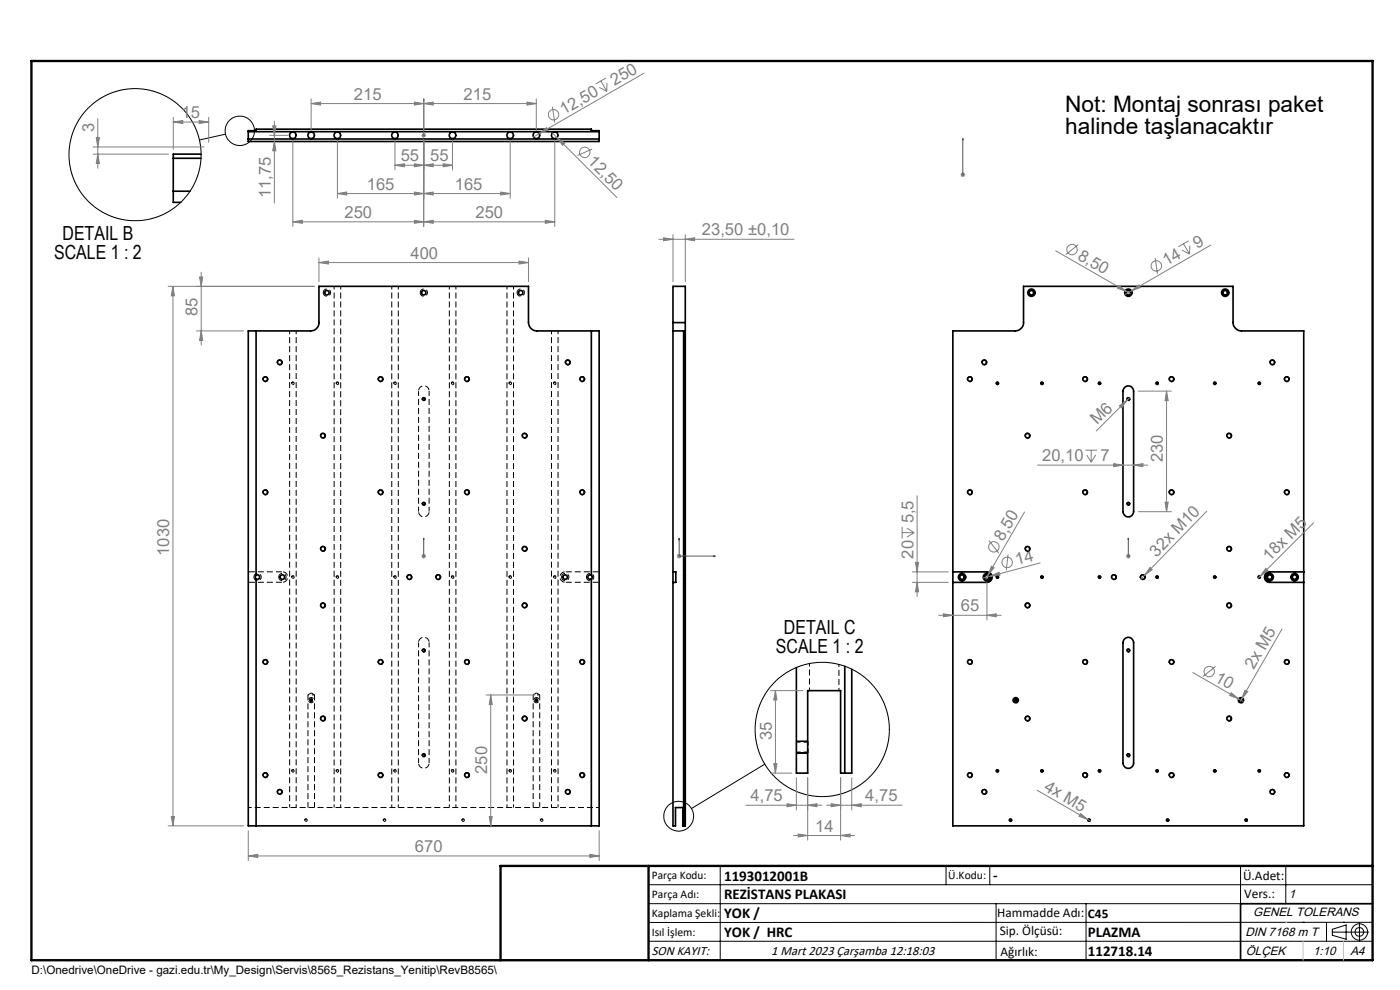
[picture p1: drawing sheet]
<svg xmlns="http://www.w3.org/2000/svg" width="297mm" height="210mm" viewBox="0 0 297 210" stroke-linecap="round" stroke-linejoin="round" font-family="sans-serif">
<g fill="none" stroke="#000" stroke-width=".21" stroke-dasharray="1.3 .6" stroke-dashoffset=".6" stroke-linecap="butt">
<path d="M61.4 70.2v101.1M70.9 60.7v110.6M83.1 60.7v110.6M95.3 60.7v110.6M107.6 60.7v110.6M117 70.2v101.1M171.7 140.7v5.8M62.8 171.3v-101.1M72.3 171.3v-110.6M84.5 171.3v-110.6M96.7 171.3v-110.6M108.9 171.3v-110.6"/>
<path d="M118.4 171.3v-101.1M127.1 171.3h-74.4"/>
</g>
<path d="M88.8 83a1.12 1.12 0 0 1 1.1-1.2 1.12 1.12 0 0 1 1.1 1.2M91 108.5a1.12 1.12 0 0 1-1.1 1.1 1.12 1.12 0 0 1-1.1-1.1M59.9 121.3a1.11 1.11 0 0 1 1.1 1.1 1.11 1.11 0 0 1-1.1 1.1M88.8 136.3a1.12 1.12 0 0 1 1.1-1.1 1.12 1.12 0 0 1 1.1 1.1M119.9 123.5a1.11 1.11 0 0 1-1.1-1.1 1.11 1.11 0 0 1 1.1-1.1M65.5 148.5a.56 .56 0 0 1 .8-.5 .56 .56 0 0 1 .1 .9 .56 .56 0 0 1-.9-.2v-.2M113.2 148.5a.56 .56 0 0 1 .8-.5 .56 .56 0 0 1 .2 .9 .56 .56 0 0 1-.9-.2l-.1-.2M91 161.8a1.12 1.12 0 0 1-1.1 1.2 1.12 1.12 0 0 1-1.1-1.2" fill="none" stroke="#000" stroke-width=".21" stroke-dasharray="1.3 .6" stroke-dashoffset="-.2" stroke-linecap="butt"/>
<g fill="none" stroke="#000" stroke-width=".21" stroke-dasharray="1.3 .6" stroke-dashoffset=".7" stroke-linecap="butt">
<path d="M61.9 81.3a.23 .23 0 0 1 .3-.2 .23 .23 0 0 1 .1 .4 .23 .23 0 0 1-.4-.1v-.1M71.3 81.3a.23 .23 0 0 1 .4-.2 .23 .23 0 0 1 0 .4 .23 .23 0 0 1-.3-.1l-.1-.1M83.6 81.3a.23 .23 0 0 1 .3-.2 .23 .23 0 0 1 .1 .4 .23 .23 0 0 1-.4-.1v-.1M95.8 81.3a.23 .23 0 0 1 .3-.2 .23 .23 0 0 1 .1 .4 .23 .23 0 0 1-.4-.1v-.1M108 81.3a.23 .23 0 0 1 .3-.2 .23 .23 0 0 1 .1 .4 .23 .23 0 0 1-.4-.1v-.1M117.5 81.3a.23 .23 0 0 1 .3-.2 .23 .23 0 0 1 0 .4 .23 .23 0 0 1-.3-.1v-.1M61.9 122.4a.23 .23 0 0 1 .3-.2 .23 .23 0 0 1 .1 .4 .23 .23 0 0 1-.4-.1v-.1M71.3 122.4a.23 .23 0 0 1 .4-.2 .23 .23 0 0 1 0 .4 .23 .23 0 0 1-.3-.1l-.1-.1M83.6 122.4a.23 .23 0 0 1 .3-.2 .23 .23 0 0 1 .1 .4 .23 .23 0 0 1-.4-.1v-.1M95.8 122.4a.23 .23 0 0 1 .3-.2 .23 .23 0 0 1 .1 .4 .23 .23 0 0 1-.4-.1v-.1M108 122.4a.23 .23 0 0 1 .3-.2 .23 .23 0 0 1 .1 .4 .23 .23 0 0 1-.4-.1v-.1M117.5 122.4a.23 .23 0 0 1 .3-.2 .23 .23 0 0 1 0 .4 .23 .23 0 0 1-.3-.1v-.1"/>
<path d="M66.7 147.4h-1.4M114.5 147.4h-1.4M178 146.5v-5.6M61.9 163.5a.23 .23 0 0 1 .3-.2 .23 .23 0 0 1 .1 .4 .23 .23 0 0 1-.4-.1v-.1M64.7 174a.23 .23 0 0 1 .3-.3 .23 .23 0 0 1 .1 .4 .23 .23 0 0 1-.4-.1M71.3 163.5a.23 .23 0 0 1 .4-.2 .23 .23 0 0 1 0 .4 .23 .23 0 0 1-.3-.1l-.1-.1M81.3 174a.25 .25 0 0 1 .4-.3 .23 .23 0 0 1 0 .4 .23 .23 0 0 1-.3-.1h-.1M83.6 163.5a.23 .23 0 0 1 .3-.2 .23 .23 0 0 1 .1 .4 .23 .23 0 0 1-.4-.1v-.1M95.8 163.5a.23 .23 0 0 1 .3-.2 .23 .23 0 0 1 .1 .4 .23 .23 0 0 1-.4-.1v-.1M98 174a.23 .23 0 0 1 .3-.3 .23 .23 0 0 1 .1 .4 .23 .23 0 0 1-.4-.1M108 163.5a.23 .23 0 0 1 .3-.2 .23 .23 0 0 1 .1 .4 .23 .23 0 0 1-.4-.1v-.1M114.7 174a.23 .23 0 0 1 .3-.3 .23 .23 0 0 1 .1 .4 .23 .23 0 0 1-.4-.1"/>
<path d="M117.5 163.5a.23 .23 0 0 1 .3-.2 .23 .23 0 0 1 0 .4 .23 .23 0 0 1-.3-.1v-.1"/>
</g>
<path d="M68.6 62.1a.78 .78 0 0 1 1.1-.7 .78 .78 0 0 1 .1 1.3 .78 .78 0 0 1-1.2-.5v-.1M89.1 62.1a.78 .78 0 0 1 1.2-.7 .78 .78 0 0 1 .1 1.3 .78 .78 0 0 1-1.2-.5l-.1-.1M109.7 62.1a.78 .78 0 0 1 1.1-.7 .78 .78 0 0 1 .2 1.3 .78 .78 0 0 1-1.3-.5v-.1M53.9 122.4a.78 .78 0 0 1 1.1-.7 .78 .78 0 0 1 .1 1.3 .78 .78 0 0 1-1.2-.4v-.2M59.1 122.4a.78 .78 0 0 1 1.2-.7 .78 .78 0 0 1 .1 1.3 .78 .78 0 0 1-1.2-.4l-.1-.2M119.1 122.4a.78 .78 0 0 1 1.2-.7 .78 .78 0 0 1 .1 1.3 .78 .78 0 0 1-1.2-.4l-.1-.2M124.4 122.4a.78 .78 0 0 1 1.1-.7 .78 .78 0 0 1 .2 1.3 .78 .78 0 0 1-1.3-.4v-.2M65.3 147.4v23.9M113.1 147.4v23.9M66.7 171.3v-23.9M114.5 171.3v-23.9" fill="none" stroke="#000" stroke-width=".21" stroke-dasharray="1.3 .6" stroke-dashoffset=".1" stroke-linecap="butt"/>
<path d="M91 83v25.5M88.8 108.5v-25.5M91 136.3v25.5M88.8 161.8v-25.5" fill="none" stroke="#000" stroke-width=".21" stroke-dasharray="1.3 .6" stroke-dashoffset=".2" stroke-linecap="butt"/>
<path d="M52.7 121.3h7.2M59.9 123.5h-7.2M119.9 121.3h7.2M127.1 123.5h-7.2" fill="none" stroke="#000" stroke-width=".21" stroke-dasharray="1.3 .6" stroke-dashoffset="-.1" stroke-linecap="butt"/>
<path d="M66 147l-.7 .4M66.7 147.4l-.7-.4M113.8 147l-.7 .4M114.5 147.4l-.7-.4M169 159.5h2.3M171.3 157.4h-2.3" fill="none" stroke="#000" stroke-width=".21" stroke-dasharray="1.3 .6" stroke-dashoffset=".4" stroke-linecap="butt"/>
<g fill="none" stroke="#000" stroke-width=".35">
<path d="M36.8 33.6h5.9M42.7 32.7h-5.9v10.2h1.5M52.7 27.7h1.6v-.3h71.1v.3h1.7v2.3h-74.4zM52.7 29.5h74.4M52.7 27.9h74.4M36.8 40.6h3.5M52.7 70.2h13.2a1.75 1.75 0 0 0 1.8-1.8v-7.7h44.4v7.7a1.81 1.81 0 0 0 1.8 1.8h13.2v105h-74.4zM54.3 70.2v51.9M125.4 70.2v51.9M142.8 68.4v1.8M142.8 70.2h2.6M142.8 68.4v-7.7h2.6v7.7"/>
<path d="M142.8 70.2v51.1M142.8 68.4h2.6M145 70.2v105M145.4 68.4v1.8M145.4 70.2v51.9M202.1 70.2h13.3a1.81 1.81 0 0 0 1.7-1.8v-7.7h44.5v7.7a1.81 1.81 0 0 0 1.7 1.8h13.3v105h-74.5zM238.6 82.2a1.12 1.12 0 0 1 1.2-.3 1.12 1.12 0 0 1 .7 1.1v25.5a1.13 1.13 0 0 1-1.1 1.1 1.13 1.13 0 0 1-1.2-1.1v-25.5zM54.3 122.1a.47 .47 0 0 1 .7 0 .47 .47 0 0 1 0 .6 .47 .47 0 0 1-.7 .1M54.3 122.1a.48 .48 0 0 0 0 .7M54.3 122.8v52.4M125.4 122.1a.47 .47 0 0 0-.6 0 .47 .47 0 0 0 0 .6 .47 .47 0 0 0 .6 .1M125.4 122.1a.43 .43 0 0 1 0 .7"/>
<path d="M125.4 122.8v52.4M142.8 121.3v2.2M142.8 121.3h.6v2.2h-.6M145 122.1h.4M145 122.8h.4M145.4 122.1v.7M145.4 122.8v52.4h-.5v-3.9h-1.6v3.9h-.5v-51.7M202.1 121.3h7.3a1.11 1.11 0 0 1 1.1 1.1 1.11 1.11 0 0 1-1.1 1.1h-7.3M238.6 135.5a1.12 1.12 0 0 1 1.2-.2 1.12 1.12 0 0 1 .7 1v25.6a1.13 1.13 0 0 1-1.1 1.1 1.13 1.13 0 0 1-1.2-1.1v-25.6zM276.6 121.3h-7.3a1.11 1.11 0 0 0-1 1.1 1.11 1.11 0 0 0 1 1.1h7.3M168.9 141.6v22.4h2.4v-17.5h7v17.5h2.4v-22.1M179.2 141.3v22.7"/>
<path d="M291.2 191.7h-28v12"/>
<circle cx="62.1" cy="28.7" r=".7"/>
<circle cx="66" cy="28.7" r=".7"/>
<circle cx="71.6" cy="28.7" r=".7"/>
<circle cx="83.8" cy="28.7" r=".7"/>
<circle cx="96" cy="28.7" r=".7"/>
<circle cx="108.2" cy="28.7" r=".7"/>
<circle cx="113.8" cy="28.7" r=".7"/>
<circle cx="117.7" cy="28.7" r=".7"/>
<circle cx="59.3" cy="76.9" r=".48"/>
<circle cx="69.3" cy="62.1" r=".47"/>
<circle cx="89.9" cy="62.1" r=".47"/>
<circle cx="110.5" cy="62.1" r=".47"/>
<circle cx="120.5" cy="76.9" r=".48"/>
<circle cx="208.8" cy="76.9" r=".48"/>
<circle cx="218.8" cy="62.1" r=".77"/>
<circle cx="218.8" cy="62.1" r=".47"/>
<circle cx="239.3" cy="62.1" r=".47"/>
<circle cx="239.4" cy="62.1" r=".78"/>
<circle cx="259.9" cy="62.1" r=".47"/>
<circle cx="259.9" cy="62.1" r=".78"/>
<circle cx="269.9" cy="76.9" r=".48"/>
<circle cx="56.3" cy="80.4" r=".47"/>
<circle cx="68.5" cy="92.4" r=".48"/>
<circle cx="80.7" cy="80.4" r=".47"/>
<circle cx="89.9" cy="84.6" r=".28"/>
<circle cx="99" cy="80.4" r=".47"/>
<circle cx="111.3" cy="92.4" r=".48"/>
<circle cx="123.5" cy="80.4" r=".47"/>
<circle cx="205.8" cy="80.4" r=".47"/>
<circle cx="211.6" cy="81.3" r=".23"/>
<circle cx="218" cy="92.4" r=".48"/>
<circle cx="221" cy="81.3" r=".23"/>
<circle cx="230.2" cy="80.4" r=".47"/>
<circle cx="233.2" cy="81.3" r=".23"/>
<circle cx="239.4" cy="84.6" r=".28"/>
<circle cx="245.5" cy="81.3" r=".23"/>
<circle cx="248.5" cy="80.4" r=".47"/>
<circle cx="257.7" cy="81.3" r=".23"/>
<circle cx="260.8" cy="92.4" r=".48"/>
<circle cx="267.1" cy="81.3" r=".23"/>
<circle cx="273" cy="80.4" r=".47"/>
<circle cx="56.3" cy="104.4" r=".47"/>
<circle cx="68.5" cy="116.4" r=".47"/>
<circle cx="80.7" cy="104.4" r=".47"/>
<circle cx="89.9" cy="106.9" r=".28"/>
<circle cx="99" cy="104.4" r=".47"/>
<circle cx="111.3" cy="116.4" r=".47"/>
<circle cx="123.5" cy="104.4" r=".47"/>
<circle cx="205.8" cy="104.4" r=".47"/>
<circle cx="218" cy="116.4" r=".47"/>
<circle cx="230.2" cy="104.4" r=".47"/>
<circle cx="239.4" cy="106.9" r=".28"/>
<circle cx="248.5" cy="104.4" r=".47"/>
<circle cx="260.8" cy="116.4" r=".47"/>
<circle cx="273" cy="104.4" r=".47"/>
<circle cx="59.9" cy="122.4" r=".48"/>
<circle cx="68.5" cy="128.4" r=".47"/>
<circle cx="86.8" cy="122.4" r=".47"/>
<circle cx="89.9" cy="138" r=".28"/>
<circle cx="92.9" cy="122.4" r=".47"/>
<circle cx="111.3" cy="128.4" r=".47"/>
<circle cx="119.9" cy="122.4" r=".47"/>
<circle cx="204.1" cy="122.4" r=".47"/>
<circle cx="204.1" cy="122.4" r=".78"/>
<circle cx="209.4" cy="122.4" r=".47"/>
<circle cx="209.4" cy="122.4" r=".78"/>
<circle cx="211.6" cy="122.4" r=".23"/>
<circle cx="218" cy="128.4" r=".47"/>
<circle cx="221" cy="122.4" r=".23"/>
<circle cx="233.2" cy="122.4" r=".23"/>
<circle cx="236.3" cy="122.4" r=".47"/>
<circle cx="239.4" cy="138" r=".28"/>
<circle cx="242.4" cy="122.4" r=".47"/>
<circle cx="245.5" cy="122.4" r=".23"/>
<circle cx="257.7" cy="122.4" r=".23"/>
<circle cx="260.8" cy="128.4" r=".47"/>
<circle cx="267.1" cy="122.4" r=".23"/>
<circle cx="269.3" cy="122.4" r=".78"/>
<circle cx="269.4" cy="122.4" r=".47"/>
<circle cx="274.6" cy="122.4" r=".47"/>
<circle cx="274.6" cy="122.4" r=".78"/>
<circle cx="56.3" cy="140.4" r=".47"/>
<circle cx="66" cy="148.5" r=".24"/>
<circle cx="68.5" cy="152.4" r=".47"/>
<circle cx="80.7" cy="140.4" r=".47"/>
<circle cx="99" cy="140.4" r=".47"/>
<circle cx="111.3" cy="152.4" r=".47"/>
<circle cx="113.8" cy="148.5" r=".23"/>
<circle cx="123.5" cy="140.4" r=".47"/>
<circle cx="205.8" cy="140.4" r=".47"/>
<circle cx="215.5" cy="148.5" r=".23"/>
<circle cx="215.5" cy="148.5" r=".55"/>
<circle cx="218" cy="152.4" r=".47"/>
<circle cx="230.2" cy="140.4" r=".47"/>
<circle cx="248.5" cy="140.4" r=".47"/>
<circle cx="260.8" cy="152.4" r=".47"/>
<circle cx="263.3" cy="148.5" r=".22"/>
<circle cx="263.3" cy="148.5" r=".55"/>
<circle cx="273" cy="140.4" r=".47"/>
<circle cx="56.3" cy="164.4" r=".48"/>
<circle cx="59.3" cy="168" r=".47"/>
<circle cx="80.7" cy="164.4" r=".48"/>
<circle cx="89.9" cy="160.2" r=".28"/>
<circle cx="99" cy="164.4" r=".48"/>
<circle cx="120.5" cy="168" r=".47"/>
<circle cx="123.5" cy="164.4" r=".48"/>
<circle cx="205.8" cy="164.4" r=".48"/>
<circle cx="208.8" cy="168" r=".47"/>
<circle cx="211.6" cy="163.5" r=".22"/>
<circle cx="214.4" cy="174" r=".23"/>
<circle cx="221" cy="163.5" r=".22"/>
<circle cx="230.2" cy="164.4" r=".48"/>
<circle cx="231" cy="174" r=".23"/>
<circle cx="233.2" cy="163.5" r=".22"/>
<circle cx="239.4" cy="160.2" r=".28"/>
<circle cx="245.5" cy="163.5" r=".22"/>
<circle cx="247.7" cy="174" r=".23"/>
<circle cx="248.5" cy="164.4" r=".48"/>
<circle cx="257.7" cy="163.5" r=".22"/>
<circle cx="264.4" cy="174" r=".23"/>
<circle cx="267.1" cy="163.5" r=".22"/>
<circle cx="269.9" cy="168" r=".47"/>
<circle cx="273" cy="164.4" r=".48"/>
</g>
<g fill="none" stroke="#000" stroke-width=".21">
<path d="M47.8 28.5l-5.5 1.2M58.8 77a.55 .55 0 0 1 .5-.7 .55 .55 0 0 1 .6 .6 .55 .55 0 0 1-.7 .5M119.9 77a.55 .55 0 0 1 .5-.7 .55 .55 0 0 1 .6 .6 .55 .55 0 0 1-.7 .5M208.3 77a.55 .55 0 0 1 .5-.7 .55 .55 0 0 1 .6 .6 .55 .55 0 0 1-.7 .5M269.4 77a.55 .55 0 0 1 .5-.7 .55 .55 0 0 1 .6 .6 .55 .55 0 0 1-.7 .5M55.7 80.6a.55 .55 0 0 1 .5-.7 .55 .55 0 0 1 .6 .6 .55 .55 0 0 1-.7 .5M61.8 81.4a.28 .28 0 0 1 .3-.4 .28 .28 0 0 1 .3 .3 .28 .28 0 0 1-.3 .3M68 92.6a.55 .55 0 0 1 .5-.7 .55 .55 0 0 1 .6 .6 .55 .55 0 0 1-.7 .4M71.3 81.4a.27 .27 0 0 1 .2-.4 .27 .27 0 0 1 .3 .3 .27 .27 0 0 1-.3 .3M80.2 80.6a.55 .55 0 0 1 .5-.7 .55 .55 0 0 1 .6 .6 .55 .55 0 0 1-.7 .5M83.5 81.4a.28 .28 0 0 1 .3-.4 .28 .28 0 0 1 .3 .3 .28 .28 0 0 1-.4 .3M89.6 84.7a.34 .34 0 0 1 .3-.4 .34 .34 0 0 1 .3 .4 .34 .34 0 0 1-.4 .3"/>
<path d="M95.7 81.4a.28 .28 0 0 1 .3-.3 .28 .28 0 0 1 .3 .3 .28 .28 0 0 1-.4 .2M98.5 80.6a.55 .55 0 0 1 .5-.7 .55 .55 0 0 1 .6 .6 .55 .55 0 0 1-.7 .5M108 81.4a.28 .28 0 0 1 .2-.4 .28 .28 0 0 1 .3 .3 .28 .28 0 0 1-.3 .3M110.7 92.6a.56 .56 0 0 1 .5-.7 .56 .56 0 0 1 .6 .6 .56 .56 0 0 1-.7 .4M117.4 81.4a.27 .27 0 0 1 .3-.4 .27 .27 0 0 1 .2 .3 .27 .27 0 0 1-.3 .3M123 80.6a.55 .55 0 0 1 .5-.7 .55 .55 0 0 1 .6 .6 .55 .55 0 0 1-.7 .5M205.2 80.6a.55 .55 0 0 1 .5-.7 .55 .55 0 0 1 .6 .6 .55 .55 0 0 1-.7 .5M211.3 81.4a.27 .27 0 0 1 .3-.4 .27 .27 0 0 1 .3 .3 .27 .27 0 0 1-.4 .3M217.5 92.6a.55 .55 0 0 1 .4-.7 .55 .55 0 0 1 .6 .6 .55 .55 0 0 1-.7 .4M220.8 81.4a.28 .28 0 0 1 .2-.3 .28 .28 0 0 1 .3 .3 .28 .28 0 0 1-.4 .2M229.7 80.6a.55 .55 0 0 1 .4-.7 .55 .55 0 0 1 .6 .6 .55 .55 0 0 1-.7 .5M233 81.4a.28 .28 0 0 1 .2-.4 .28 .28 0 0 1 .3 .3 .28 .28 0 0 1-.3 .3"/>
<path d="M239 84.7a.34 .34 0 0 1 .3-.4 .34 .34 0 0 1 .4 .4 .34 .34 0 0 1-.4 .3M245.2 81.4a.28 .28 0 0 1 .3-.3 .28 .28 0 0 1 .3 .3 .28 .28 0 0 1-.4 .2M248 80.6a.55 .55 0 0 1 .5-.7 .55 .55 0 0 1 .6 .6 .55 .55 0 0 1-.7 .5M257.4 81.4a.28 .28 0 0 1 .3-.4 .28 .28 0 0 1 .3 .3 .28 .28 0 0 1-.4 .3M260.2 92.6a.55 .55 0 0 1 .5-.7 .55 .55 0 0 1 .6 .6 .55 .55 0 0 1-.7 .4M266.9 81.4a.28 .28 0 0 1 .3-.3 .28 .28 0 0 1 .2 .3 .28 .28 0 0 1-.3 .2M272.5 80.6a.55 .55 0 0 1 .4-.7 .55 .55 0 0 1 .6 .6 .55 .55 0 0 1-.7 .5M55.7 104.6a.55 .55 0 0 1 .5-.7 .55 .55 0 0 1 .6 .6 .55 .55 0 0 1-.7 .4M68 116.5a.56 .56 0 0 1 .5-.6 .56 .56 0 0 1 .6 .6 .56 .56 0 0 1-.7 .5M80.2 104.6a.55 .55 0 0 1 .5-.7 .55 .55 0 0 1 .6 .6 .55 .55 0 0 1-.7 .4M89.6 107a.34 .34 0 0 1 .3-.5 .34 .34 0 0 1 .3 .4 .34 .34 0 0 1-.4 .3M98.5 104.6a.55 .55 0 0 1 .5-.7 .55 .55 0 0 1 .6 .6 .55 .55 0 0 1-.7 .4"/>
<path d="M110.7 116.5a.57 .57 0 0 1 .6-.6 .57 .57 0 0 1 .6 .6 .57 .57 0 0 1-.8 .5M123 104.6a.55 .55 0 0 1 .5-.7 .55 .55 0 0 1 .6 .6 .55 .55 0 0 1-.7 .4M205.2 104.6a.55 .55 0 0 1 .5-.7 .55 .55 0 0 1 .6 .6 .55 .55 0 0 1-.7 .4M217.5 116.5a.56 .56 0 0 1 .5-.6 .56 .56 0 0 1 .6 .6 .56 .56 0 0 1-.8 .5M229.7 104.6a.55 .55 0 0 1 .4-.7 .55 .55 0 0 1 .6 .6 .55 .55 0 0 1-.7 .4M239 107a.34 .34 0 0 1 .3-.5 .34 .34 0 0 1 .4 .4 .34 .34 0 0 1-.4 .3M248 104.6a.55 .55 0 0 1 .5-.7 .55 .55 0 0 1 .6 .6 .55 .55 0 0 1-.7 .4M260.2 116.5a.56 .56 0 0 1 .5-.6 .56 .56 0 0 1 .6 .6 .56 .56 0 0 1-.7 .5M272.5 104.6a.55 .55 0 0 1 .4-.7 .55 .55 0 0 1 .6 .6 .55 .55 0 0 1-.7 .4M61.8 122.5a.28 .28 0 0 1 .3-.4 .28 .28 0 0 1 .3 .3 .28 .28 0 0 1-.3 .3M68 128.6a.56 .56 0 0 1 .5-.7 .56 .56 0 0 1 .6 .6 .56 .56 0 0 1-.7 .5M71.3 122.5a.27 .27 0 0 1 .2-.4 .27 .27 0 0 1 .3 .3 .27 .27 0 0 1-.3 .3"/>
<path d="M83.5 122.5a.28 .28 0 0 1 .3-.4 .28 .28 0 0 1 .3 .3 .28 .28 0 0 1-.4 .3M86.3 122.6a.57 .57 0 0 1 .5-.8 .57 .57 0 0 1 .6 .6 .57 .57 0 0 1-.7 .6M89.6 138.1a.34 .34 0 0 1 .3-.4 .34 .34 0 0 1 .3 .3 .34 .34 0 0 1-.4 .3M92.4 122.6a.56 .56 0 0 1 .5-.7 .56 .56 0 0 1 .6 .6 .56 .56 0 0 1-.7 .5M95.7 122.5a.28 .28 0 0 1 .3-.4 .28 .28 0 0 1 .3 .4 .28 .28 0 0 1-.4 .2M108 122.5a.28 .28 0 0 1 .2-.4 .28 .28 0 0 1 .3 .3 .28 .28 0 0 1-.3 .3M110.7 128.6a.57 .57 0 0 1 .5-.8 .57 .57 0 0 1 .7 .7 .57 .57 0 0 1-.8 .5M117.4 122.5a.27 .27 0 0 1 .3-.4 .27 .27 0 0 1 .2 .3 .27 .27 0 0 1-.3 .3M211.3 122.5a.27 .27 0 0 1 .3-.4 .27 .27 0 0 1 .3 .3 .27 .27 0 0 1-.4 .3M217.5 128.6a.56 .56 0 0 1 .4-.7 .56 .56 0 0 1 .7 .6 .56 .56 0 0 1-.8 .5M220.8 122.5a.28 .28 0 0 1 .2-.4 .28 .28 0 0 1 .3 .4 .28 .28 0 0 1-.4 .2M233 122.5a.28 .28 0 0 1 .2-.4 .28 .28 0 0 1 .3 .3 .28 .28 0 0 1-.3 .3"/>
<path d="M235.8 122.6a.56 .56 0 0 1 .5-.7 .56 .56 0 0 1 .6 .6 .56 .56 0 0 1-.8 .5M239 138.1a.34 .34 0 0 1 .3-.4 .34 .34 0 0 1 .4 .3 .34 .34 0 0 1-.4 .3M241.9 122.6a.56 .56 0 0 1 .5-.7 .56 .56 0 0 1 .6 .6 .56 .56 0 0 1-.7 .5M245.2 122.5a.28 .28 0 0 1 .3-.4 .28 .28 0 0 1 .3 .4 .28 .28 0 0 1-.4 .2M257.4 122.5a.28 .28 0 0 1 .3-.4 .28 .28 0 0 1 .3 .3 .28 .28 0 0 1-.4 .3M260.2 128.6a.56 .56 0 0 1 .5-.7 .56 .56 0 0 1 .6 .6 .56 .56 0 0 1-.7 .5M266.9 122.5a.28 .28 0 0 1 .3-.4 .28 .28 0 0 1 .2 .4 .28 .28 0 0 1-.3 .2M55.7 140.6a.55 .55 0 0 1 .5-.7 .55 .55 0 0 1 .6 .6 .55 .55 0 0 1-.7 .5M65.7 148.6a.29 .29 0 0 1 .2-.4 .29 .29 0 0 1 .4 .3 .29 .29 0 0 1-.4 .3M68 152.6a.55 .55 0 0 1 .5-.7 .55 .55 0 0 1 .6 .6 .55 .55 0 0 1-.7 .5M80.2 140.6a.55 .55 0 0 1 .5-.7 .55 .55 0 0 1 .6 .6 .55 .55 0 0 1-.7 .5M98.5 140.6a.55 .55 0 0 1 .5-.7 .55 .55 0 0 1 .6 .6 .55 .55 0 0 1-.7 .5"/>
<path d="M110.7 152.6a.56 .56 0 0 1 .5-.7 .56 .56 0 0 1 .6 .6 .56 .56 0 0 1-.7 .5M113.5 148.6a.28 .28 0 0 1 .3-.3 .28 .28 0 0 1 .3 .3 .28 .28 0 0 1-.4 .2M123 140.6a.55 .55 0 0 1 .5-.7 .55 .55 0 0 1 .6 .6 .55 .55 0 0 1-.7 .5M168.9 157.3h2.4M168.9 159.7h2.4M205.2 140.6a.55 .55 0 0 1 .5-.7 .55 .55 0 0 1 .6 .6 .55 .55 0 0 1-.7 .5M215.2 148.6a.29 .29 0 0 1 .2-.4 .29 .29 0 0 1 .3 .3 .29 .29 0 0 1-.3 .3M217.5 152.6a.55 .55 0 0 1 .4-.7 .55 .55 0 0 1 .6 .6 .55 .55 0 0 1-.7 .5M229.7 140.6a.55 .55 0 0 1 .4-.7 .55 .55 0 0 1 .6 .6 .55 .55 0 0 1-.7 .5M248 140.6a.55 .55 0 0 1 .5-.7 .55 .55 0 0 1 .6 .6 .55 .55 0 0 1-.7 .5M260.2 152.6a.55 .55 0 0 1 .5-.7 .55 .55 0 0 1 .6 .6 .55 .55 0 0 1-.7 .5M263 148.6a.28 .28 0 0 1 .2-.3 .28 .28 0 0 1 .3 .3 .28 .28 0 0 1-.3 .2"/>
<path d="M272.5 140.6a.55 .55 0 0 1 .4-.7 .55 .55 0 0 1 .6 .6 .55 .55 0 0 1-.7 .5M55.7 164.6a.55 .55 0 0 1 .5-.7 .55 .55 0 0 1 .6 .6 .55 .55 0 0 1-.7 .5M58.8 168.1a.55 .55 0 0 1 .5-.7 .55 .55 0 0 1 .6 .6 .55 .55 0 0 1-.7 .5M61.8 163.6a.27 .27 0 0 1 .3-.4 .27 .27 0 0 1 .3 .3 .27 .27 0 0 1-.3 .3M64.6 174.1a.26 .26 0 0 1 .2-.4 .26 .26 0 0 1 .3 .3 .26 .26 0 0 1-.3 .2M71.3 163.6a.26 .26 0 0 1 .2-.3 .26 .26 0 0 1 .3 .2 .26 .26 0 0 1-.3 .3M80.2 164.6a.55 .55 0 0 1 .5-.7 .55 .55 0 0 1 .6 .6 .55 .55 0 0 1-.7 .5M81.3 174.1a.27 .27 0 0 1 .2-.4 .27 .27 0 0 1 .3 .3 .27 .27 0 0 1-.3 .2M83.5 163.6a.27 .27 0 0 1 .2-.4 .27 .27 0 0 1 .3 .3 .27 .27 0 0 1-.3 .3M89.6 160.3a.33 .33 0 0 1 .2-.4 .33 .33 0 0 1 .4 .3 .33 .33 0 0 1-.4 .3M95.7 163.6a.27 .27 0 0 1 .3-.3 .27 .27 0 0 1 .3 .3 .27 .27 0 0 1-.4 .2M98 174.1a.27 .27 0 0 1 .2-.4 .27 .27 0 0 1 .3 .3 .27 .27 0 0 1-.4 .2"/>
<path d="M98.5 164.6a.55 .55 0 0 1 .5-.7 .55 .55 0 0 1 .6 .6 .55 .55 0 0 1-.7 .5M108 163.6a.27 .27 0 0 1 .2-.4 .27 .27 0 0 1 .3 .3 .27 .27 0 0 1-.3 .3M114.6 174.1a.27 .27 0 0 1 .2-.4 .27 .27 0 0 1 .4 .3 .27 .27 0 0 1-.4 .2M117.4 163.6a.26 .26 0 0 1 .2-.3 .26 .26 0 0 1 .3 .2 .26 .26 0 0 1-.3 .3M119.9 168.1a.55 .55 0 0 1 .5-.7 .55 .55 0 0 1 .6 .6 .55 .55 0 0 1-.7 .5M123 164.6a.55 .55 0 0 1 .5-.7 .55 .55 0 0 1 .6 .6 .55 .55 0 0 1-.7 .5M162.2 162.1l-15.5 9.4M205.2 164.6a.55 .55 0 0 1 .5-.7 .55 .55 0 0 1 .6 .6 .55 .55 0 0 1-.7 .5M208.3 168.1a.55 .55 0 0 1 .5-.7 .55 .55 0 0 1 .6 .6 .55 .55 0 0 1-.7 .5M211.3 163.6a.26 .26 0 0 1 .2-.3 .26 .26 0 0 1 .3 .2 .26 .26 0 0 1-.3 .3M214.1 174.1a.27 .27 0 0 1 .2-.4 .27 .27 0 0 1 .3 .3 .27 .27 0 0 1-.3 .2M220.8 163.6a.27 .27 0 0 1 .2-.3 .27 .27 0 0 1 .3 .3 .27 .27 0 0 1-.4 .2"/>
<path d="M229.7 164.6a.55 .55 0 0 1 .4-.7 .55 .55 0 0 1 .6 .6 .55 .55 0 0 1-.7 .5M230.8 174.1a.27 .27 0 0 1 .2-.4 .27 .27 0 0 1 .3 .3 .27 .27 0 0 1-.3 .2M233 163.6a.27 .27 0 0 1 .2-.4 .27 .27 0 0 1 .3 .3 .27 .27 0 0 1-.3 .3M239 160.3a.33 .33 0 0 1 .3-.4 .33 .33 0 0 1 .4 .3 .33 .33 0 0 1-.4 .3M245.2 163.6a.27 .27 0 0 1 .2-.3 .27 .27 0 0 1 .3 .3 .27 .27 0 0 1-.3 .2M247.4 174.1a.27 .27 0 0 1 .3-.4 .27 .27 0 0 1 .3 .3 .27 .27 0 0 1-.4 .2M248 164.6a.55 .55 0 0 1 .5-.7 .55 .55 0 0 1 .6 .6 .55 .55 0 0 1-.7 .5M257.4 163.6a.27 .27 0 0 1 .2-.4 .27 .27 0 0 1 .4 .3 .27 .27 0 0 1-.4 .3M264.1 174.1a.27 .27 0 0 1 .2-.4 .27 .27 0 0 1 .3 .3 .27 .27 0 0 1-.3 .2M266.9 163.6a.27 .27 0 0 1 .2-.3 .27 .27 0 0 1 .3 .3 .27 .27 0 0 1-.3 .2M269.4 168.1a.55 .55 0 0 1 .5-.7 .55 .55 0 0 1 .6 .6 .55 .55 0 0 1-.7 .5M272.5 164.6a.55 .55 0 0 1 .4-.7 .55 .55 0 0 1 .6 .6 .55 .55 0 0 1-.7 .5"/>
<path d="M137.6 187.7h153.6M137.6 191.7h153.6M137.6 199.7h153.6M152.8 183.7v20M200.7 183.7v4M210 183.7v4M211.3 191.7v12M230.4 191.7v12M263.2 183.7v20M272.8 183.7v8M276.4 195.6h.1M281.4 195.6v4.1"/>
<path d="M282.6 197.7h7.8M282.6 197.1l3-.9v3l-3-.8zM285 195.6h.1M288.4 195.8v3.8M291.2 195.6l-153.6 .1"/>
<circle cx="28.6" cy="32.8" r="14"/>
<circle cx="50.9" cy="27.7" r="3.1"/>
<circle cx="174.4" cy="154.7" r="14.2"/>
<circle cx="144" cy="173.1" r="3.2"/>
<circle cx="288.4" cy="197.7" r="1.74"/>
<circle cx="288.4" cy="197.7" r=".93"/>
</g>
<g fill="none" stroke="#808080" stroke-width=".21">
<path d="M127.1 18.5l1.6 .9M127.5 17.2l1.2 2.2M128.6 16.5l-2.2 1.3M128.8 17.6l-.1 1.8M136.6 15.5l-22.2 12.9M19.8 32.7h16M19.8 31.2h23.5M20.4 29.2h.7l-.4 2zM20.7 32.7l.4 2h-.7zM20.7 25.1v10.6M36.8 25.9l2-.3v.6zM36.8 24.9v6.8"/>
<path d="M36.8 25.9h7.5M42.3 25.6l2 .3-2 .3zM44.3 24.9v5.3M57.2 28.7h3.9M57.9 26.7h.6l-.3 2zM58.2 25.7v17.4M58.2 30l.3 2h-.6zM62.1 29.7v18.3M66 22l2-.3v.6zM66 21v6.7M66 22h47.8M71.6 29.7v12.3"/>
<path d="M83.8 35.1l2-.4v.7zM83.8 29.7v6.3M83.8 35.1h12.2M87.9 34.7l2 .4-2 .3zM87.9 21.7l2 .3-2 .3zM89.4 28.7h1M89.5 28.4l.7 .7M89.9 22l2-.3v.6zM89.9 35.1l2-.4v.7zM89.9 21v6.7M89.9 28.2v1M89.9 29.7v18.3"/>
<path d="M90.2 28.4l-.7 .7M94 34.7l2 .4-2 .3zM96 29.7v6.3M108.2 29.7v12.3M111.8 21.7l2 .3-2 .3zM113.8 21v6.7M114.4 28.4l1.6-1.3 .3 .5zM114.4 28.4l-1.2 .7M117.2 28.2l1 1M117.2 22.6l.5 3.4M117.7 29.7v18.3M118.2 29.2l1.6 1.2-.5 .4z"/>
<path d="M118.2 29.2l12.7 12.7M125.6 31.6l-3.1 1.4M203.8 37.1h1M203.9 36.7l.7 .7M204.3 36.6v1M204.6 36.7l-.7 .7M42.3 58.8h.7l-.3 1.9zM42.7 57.7v15.5M62.1 47.1l2-.4v.7zM62.1 47.1h55.6M67.7 55.7l2-.3v.6zM67.7 54.7v5.1"/>
<path d="M67.7 55.7h44.4M71.6 41.1l2-.4v.7zM71.6 41.1h36.6M87.9 40.7l2 .4-2 .3zM87.9 46.7l2 .4-2 .3zM89.9 47.1l2-.4v.7zM89.9 41.1l2-.4v.7zM106.2 40.7l2 .4-2 .3zM110.1 55.4l2 .3-2 .3zM112.1 54.7v5.1M115.7 46.7l2 .4-2 .3zM139.8 50.8h28.7"/>
<path d="M140.8 50.4l2 .4-2 .3zM142.8 49.8v10M145.4 50.8l2-.4v.7zM145.4 49.8v10M223.9 53.2l15.1 8.6M228.7 51.9l-2.6 2.1M245.1 54.7l.4 3.4M250.8 53l1.5 .9M251.1 51.7l1.2 2.2M252.2 51.1l-2.2 1.2M252.4 52.1l-.1 1.8M256.9 52l-16.9 9.7"/>
<path d="M35.7 60.7h31M36.7 60.7l.3 2.1h-.7zM36.7 60.7v114.5M41.7 70.2h10M42.7 70.2l.3 2h-.7zM237.4 60.6l1.6 1.2-1.9-.7zM239 61.8l.8 .5M240 61.7l1.6-1.3 .3 .6zM240 61.7l-1.3 .8M220.1 98.7h23.4M230.2 95.5h2.6M230.5 96.5l1 1.5"/>
<path d="M231.5 95.5v2.5M232.4 96.5l-.9 1.5M236.3 98.3l1.9 .4-1.9 .3zM237.5 86.1l1.6-1.2-1.2 1.6zM239.1 84.9l-6.5 6.5M239.6 84.4l-.5 .5M240.5 98.7l2-.4v.7zM241.5 83h7M247.5 83l.3 2h-.6zM247.5 83v25.5M89.4 118h1M89.5 117.6l.7 .7"/>
<path d="M89.9 117.5v1M90.2 117.6l-.7 .7M143.6 118h1M143.7 117.6l.7 .7M144.1 117.5v1M144.4 117.6l-.7 .7M191.4 111.7v2.6M191.4 113h2.5M192.4 112l1.5 1M193.9 113l-1.5 .9M194.2 119.3h.7l-.3 2zM194.6 105.2v21.3"/>
<path d="M209.8 114.6l2.1 2.7M213.9 117.6l-.4 3.4M217.3 108.6l-7.7 13.4M220.7 119.4l-10.6 2.8M238.9 118h1M239 117.6l.7 .7M239.4 117.5v1M239.7 117.6l-.7 .7M241.5 108.5h7M247.2 106.5h.6l-.3 2zM256 108.4l-13.2 13.6M278.7 110.9l-11.8 11.7"/>
<path d="M193.5 121.3h7.7M193.5 123.5h7.7M194.6 123.5l.3 2h-.7zM199.1 130.5h13.3M200.1 130.2l2 .3-2 .3zM209.4 130.5l1.9-.3v.6zM209.4 123.4v8.1M209.6 122l-.5 .8M210.1 122.2l1.8-.8 .2 .6zM210.1 122.2l-1.5 .4M210.3 120.1l.6 .3-1.3 1.6zM242.8 122l-.8 .8"/>
<path d="M244 120.4l.4 .4-1.6 1.2zM268.5 120.6l.5 .4-1.7 1.2zM272 133.4l-8.6 14.9M103.1 147.4h10.4M104.1 147.4l.3 2h-.6zM104.1 147.4v27.8M163.5 146.5h6.8M164.5 146.5l.3 2h-.7zM164.5 146.5v17.5M253 142.7l9.8 5.6M257.8 141.4l-2.6 2.1M261.2 147l1.6 1.3-1.9-.8z"/>
<path d="M262.8 148.3l.9 .5M263.4 148.3l-.3 .5M264.1 146.4l.6 .3-1.3 1.6zM35.7 175.2h16M36.3 173.2h.7l-.3 2zM52.7 176.2v6.4M103.8 173.2h.6l-.3 2zM127.1 176.2v6.4M158.2 170.8h16.1M163.5 164h4.5M164.1 162h.7l-.3 2zM167 170.5l1.9 .3-1.9 .3z"/>
<path d="M168.3 177.2h13M168.9 165v6.8M169.3 176.9l2 .3-2 .3zM171.3 170.8l2-.3v.6zM171.3 165v13.2M175.3 170.8h16.1M176.3 170.5l2 .3-2 .3zM178.3 165v13.2M178.3 177.2l2-.3v.6zM180.7 170.8l2-.3v.6zM180.7 165v6.8M220 167.6l10.8 6.2"/>
<path d="M229.2 172.6l1.6 1.2-1.9-.7zM230.8 173.8l.5 .3M52.7 181.6l2-.4v.7zM52.7 181.6h74.4M125.1 181.2l2 .4-2 .3z"/>
<circle cx="117.4" cy="24.3" r="1.11"/>
<circle cx="124" cy="32.3" r="1.11"/>
<circle cx="227.4" cy="53" r="1.11"/>
<circle cx="245.3" cy="56.4" r="1.11"/>
<circle cx="210.8" cy="116" r="1.11"/>
<circle cx="213.7" cy="119.3" r="1.1"/>
<circle cx="256.5" cy="142.5" r="1.11"/>
</g>
<g fill="none" stroke="#00f" stroke-width=".21">
<path d="M89.9 28.6v.2zM89.9 21v.4v-.4M89.9 28.7h.1M89.9 21v7.7M204.3 37v.2zM204.3 29.4v.4v-.4M204.3 37.1h.1M204.3 29.4v7.7M89.9 114.1v.4v-.4M89.9 117.9v.2zM89.9 118h.1M89.9 114.1v3.9"/>
<path d="M144.1 114.1v.4h-.1zM144.1 114.1v3.9h7.7M151.4 117.9l.4 .1-.4 .1zM239.4 114.1v.4v-.4M239.4 117.9v.2zM239.4 118h.1M239.4 114.1v3.9"/>
</g>
<path d="M171.3 159.7v-2.5" fill="none" stroke="#000" stroke-width=".21" stroke-dasharray="1.3 .6" stroke-dashoffset=".3" stroke-linecap="butt"/>
<path d="M106.2 203.7h185" fill="none" stroke="#000" stroke-width=".25"/>
<path d="M6.7 12.9h284.5v190.8h-284.5zM137.6 183.7v20M291.2 183.7h-185v20" fill="none" stroke="#000" stroke-width=".5"/>
<path d="M272.8 195.6h.1M276.4 199.7v4M285 199.7v4" fill="none" stroke="#c0c0c0" stroke-width=".21"/>
<g fill="#00f">
<path d="M89.9 114.1v.4zM89.9 117.9v.2z"/>
<path d="M89.9 28.6v.2zM89.9 21v.4z"/>
<path d="M144.1 114.1l-.1 .4h.1zM151.4 117.9v.2l.4-.1z"/>
<path d="M204.3 37v.2zM204.3 29.4v.4z"/>
<path d="M239.4 114.1v.4zM239.4 117.9v.2z"/>
</g>
<g fill="#808080">
<path d="M261.2 147l1.6 1.3-1.9-.8z"/>
<path d="M237.4 60.6l1.6 1.2-1.9-.7z"/>
<path d="M229.2 172.6l1.6 1.2-1.9-.7z"/>
<path d="M210.1 122.2l1.8-.8 .2 .6z"/>
<path d="M240 61.7l1.6-1.3 .3 .6z"/>
<path d="M114.4 28.4l1.6-1.3 .3 .5z"/>
<path d="M268.5 120.6l.5 .4-1.7 1.2z"/>
<path d="M237.5 86.1l1.6-1.2-1.2 1.6z"/>
<path d="M244 120.4l.4 .4-1.6 1.2z"/>
<path d="M210.3 120.1l.6 .3-1.3 1.6z"/>
<path d="M264.1 146.4l.6 .3-1.3 1.6z"/>
<path d="M118.2 29.2l1.6 1.2-.5 .4z"/>
<path d="M87.9 34.7l2 .4-2 .3zM83.8 35.1l2-.4v.7z"/>
<path d="M87.9 21.7l2 .3-2 .3zM66 22l2-.3v.6z"/>
<path d="M209.4 130.5l1.9-.3v.6zM200.1 130.2l2 .3-2 .3z"/>
<path d="M87.9 40.7l2 .4-2 .3zM71.6 41.1l2-.4v.7zM87.9 46.7l2 .4-2 .3zM62.1 47.1l2-.4v.7z"/>
<path d="M89.9 47.1l2-.4v.7zM115.7 46.7l2 .4-2 .3z"/>
<path d="M36.8 25.9l2-.3v.6zM42.3 25.6l2 .3-2 .3z"/>
<path d="M169.3 176.9l2 .3-2 .3zM178.3 177.2l2-.3v.6z"/>
<path d="M176.3 170.5l2 .3-2 .3zM180.7 170.8l2-.3v.6z"/>
<path d="M52.7 181.6l2-.4v.7zM125.1 181.2l2 .4-2 .3zM67.7 55.7l2-.3v.6zM110.1 55.4l2 .3-2 .3z"/>
<path d="M89.9 22l2-.3v.6zM111.8 21.7l2 .3-2 .3z"/>
<path d="M89.9 41.1l2-.4v.7zM106.2 40.7l2 .4-2 .3z"/>
<path d="M171.3 170.8l2-.3v.6zM167 170.5l1.9 .3-1.9 .3z"/>
<path d="M89.9 35.1l2-.4v.7zM94 34.7l2 .4-2 .3z"/>
<path d="M247.2 106.5h.6l-.3 2zM247.5 83l.3 2h-.6z"/>
<path d="M20.7 32.7l.4 2h-.7zM20.4 29.2h.7l-.4 2z"/>
<path d="M103.8 173.2h.6l-.3 2zM104.1 147.4l.3 2h-.6z"/>
<path d="M194.2 119.3h.7l-.3 2zM194.6 123.5l.3 2h-.7z"/>
<path d="M57.9 26.7h.6l-.3 2zM58.2 30l.3 2h-.6zM164.5 146.5l.3 2h-.7zM164.1 162h.7l-.3 2z"/>
<path d="M36.7 60.7l.3 2.1h-.7zM36.3 173.2h.7l-.3 2z"/>
<path d="M42.3 58.8h.7l-.3 1.9zM42.7 70.2l.3 2h-.7z"/>
<path d="M236.3 98.3l1.9 .4-1.9 .3zM240.5 98.7l2-.4v.7z"/>
<path d="M140.8 50.4l2 .4-2 .3zM145.4 50.8l2-.4v.7z"/>
</g>
<g font-size="4.8">
<text x="226" y="23.8">Not: Montaj sonrası paket</text>
<text x="226" y="28.3">halinde taşlanacaktır</text>
</g>
<g font-size="4.1">
<text x="13.3" y="50.9">DETAIL B</text>
<text x="11.5" y="54.9">SCALE 1 : 2</text>
<text x="166.3" y="134.5">DETAIL C</text>
<text x="164.6" y="138.5">SCALE 1 : 2</text>
</g>
<g font-size="3.5" fill="#808080">
<text x="75.1" y="21.2">215</text>
<text x="98.3" y="21.2">215</text>
<text x="130.3" y="18.2" transform="rotate(-30 130.3 18.2)">250</text>
<text x="20" y="28.1" transform="rotate(-90 20 28.1)">3</text>
<text x="38.5" y="25.1">15</text>
<text x="119.6" y="24.4" transform="rotate(-30 119.6 24.4)">12,50</text>
<text x="85" y="34.2">55</text>
<text x="91.2" y="34.2">55</text>
<text x="124.5" y="34.4" transform="rotate(45 124.5 34.4)">12,50</text>
<text x="77.8" y="40.2">165</text>
<text x="96.5" y="40.2">165</text>
<text x="57.4" y="42.1" transform="rotate(-90 57.4 42.1)">11,75</text>
<text x="73.1" y="46.2">250</text>
<text x="100.9" y="46.2">250</text>
<text x="148.9" y="49.9">23,50 ±0,10</text>
<text x="254" y="52.8" transform="rotate(-30 254 52.8)">9</text>
<text x="87.1" y="54.9">400</text>
<text x="228.4" y="54.9" transform="rotate(30 228.4 54.9)">8,50</text>
<text x="247.5" y="56.5" transform="rotate(-30 247.5 56.5)">14</text>
<text x="41.9" y="67.1" transform="rotate(-90 41.9 67.1)">85</text>
<text x="232.8" y="90.2" transform="rotate(-45 232.8 90.2)">M6</text>
<text x="221.1" y="97.9">20,10</text>
<text x="233.5" y="97.9">7</text>
<text x="246.7" y="98" transform="rotate(-90 246.7 98)">230</text>
<text x="193.8" y="111" transform="rotate(-90 193.8 111)">5,5</text>
<text x="35.9" y="117.9" transform="rotate(-90 35.9 117.9)">1030</text>
<text x="193.8" y="118.5" transform="rotate(-90 193.8 118.5)">20</text>
<text x="212.8" y="115" transform="rotate(-60 212.8 115)">8,50</text>
<text x="215.7" y="120" transform="rotate(-15 215.7 120)">14</text>
<text x="245.4" y="118.3" transform="rotate(-46 245.4 118.3)">32x M10</text>
<text x="269.3" y="119.2" transform="rotate(-45 269.3 119.2)">18x M5</text>
<text x="203.8" y="129.7">65</text>
<text x="266" y="142.2" transform="rotate(-60 266 142.2)">2x M5</text>
<text x="257.5" y="144.4" transform="rotate(30 257.5 144.4)">10</text>
<text x="163.7" y="157.1" transform="rotate(-90 163.7 157.1)">35</text>
<text x="103.3" y="164.2" transform="rotate(-90 103.3 164.2)">250</text>
<text x="221.3" y="167.5" transform="rotate(30 221.3 167.5)">4x M5</text>
<text x="159.2" y="170">4,75</text>
<text x="183.6" y="170">4,75</text>
<text x="172.9" y="176.4">14</text>
<text x="88" y="180.7">670</text>
</g>
<g font-size="3.2">
<text x="153.6" y="186.8">1193012001B</text>
<text x="153.6" y="190.8">REZİSTANS PLAKASI</text>
<text x="210.7" y="186.6">-</text>
<text x="153.6" y="194.8">YOK /</text>
<text x="153.6" y="198.8">YOK / HRC</text>
<text x="230.8" y="198.7">PLAZMA</text>
<text x="230.8" y="202.8">112718.14</text>
</g>
<g font-size="2.8">
<text x="263.7" y="186.7">Ü.Adet:</text>
<text x="263.9" y="190.5">Vers.:</text>
<text x="211.5" y="194.5">Hammadde Adı:</text>
<text x="230.8" y="194.7">C45</text>
<text x="138.3" y="202.6">SON KAYIT:</text>
<text x="163.6" y="202.6">1 Mart 2023 Çarşamba 12:18:03</text>
<text x="212.1" y="198.4">Sip. Ölçüsü:</text>
<text x="212.2" y="202.7">Ağırlık:</text>
</g>
<g font-size="2.6">
<text x="273.4" y="190.4">1</text>
<text x="265.9" y="194.4">GENEL TOLERANS</text>
<text x="264.2" y="198.5">DIN 7168 m T</text>
<text x="264.3" y="202.6">ÖLÇEK</text>
<text x="278.5" y="202.6">1:10</text>
<text x="286.5" y="202.6">A4</text>
</g>
<g font-size="2.5">
<text x="138.3" y="186.4">Parça Kodu:</text>
<text x="138.3" y="190.5">Parça Adı:</text>
<text x="201.2" y="186.5">Ü.Kodu:</text>
<text x="138.3" y="194.5">Kaplama Şekli:</text>
<text x="138.3" y="198.6">Isıl İşlem:</text>
<text x="6.7" y="206.7">D:\Onedrive\OneDrive - gazi.edu.tr\My_Design\Servis\8565_Rezistans_Yenitip\RevB8565\</text>
</g>
</svg>
